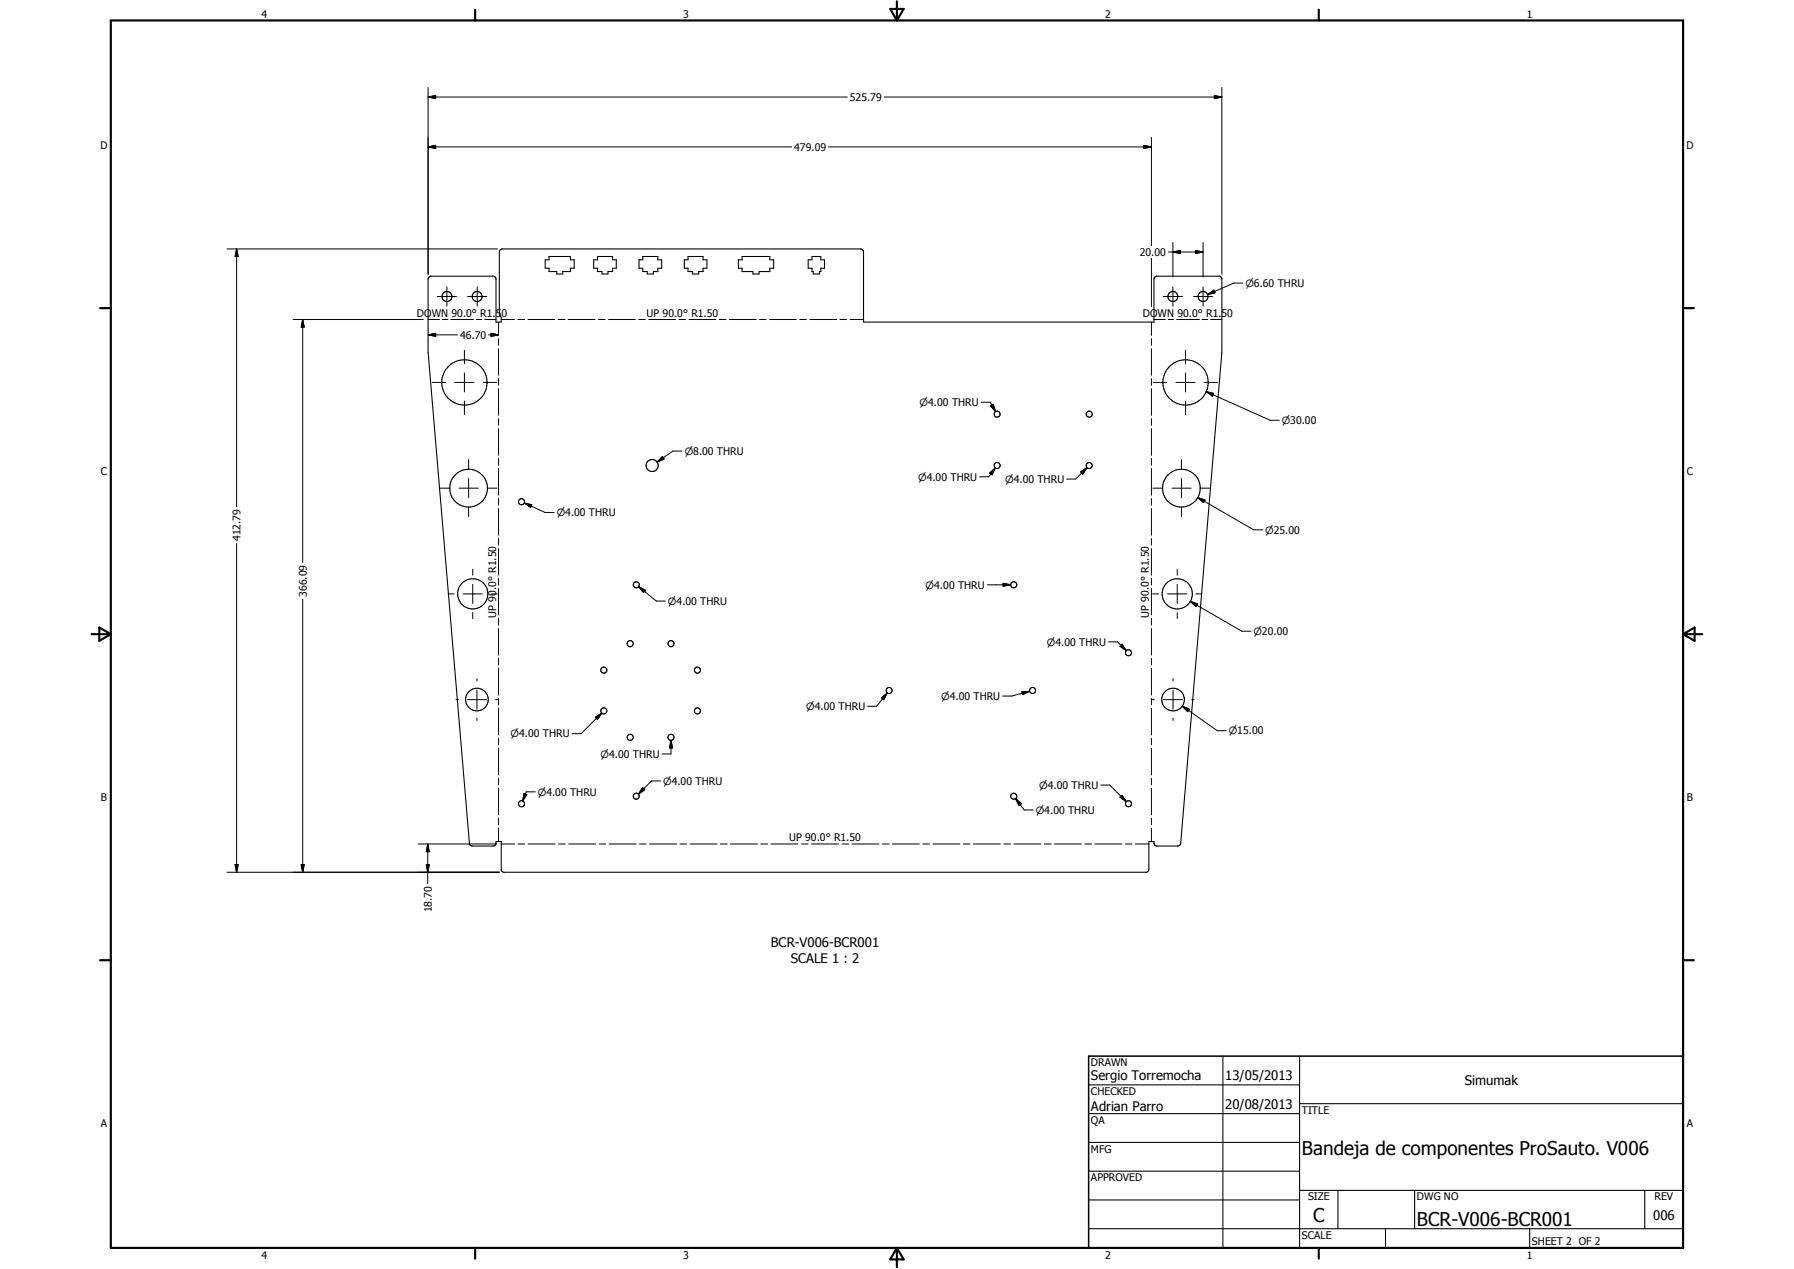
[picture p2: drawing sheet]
<svg xmlns="http://www.w3.org/2000/svg" width="594mm" height="420mm" viewBox="0 0 594 420" stroke-linecap="round" stroke-linejoin="round" font-family="sans-serif">
<g fill="none" stroke="#000" stroke-width=".35">
<path d="M142 91.8l.5-.4 21.2 .1 .5 .7v14.4h1.8v-1.7l-.7-.9v-20.6l.3-.6 .5-.3 118.8-.1 .7 .3 .4 .7v23.2h96.1v-14.1l.6-1 21.2-.1 .3 .3 .4 .5v24.4l-13.6 162.6-.3 .6-.7 .3h-6.9a1.12 1.12 0 0 1-1-1.5h-1.7v9.2l-.2 .7-.5 .3h-213l-.5-.3-.2-9.9h-1.8v1l-1 .5h-6.8l-.6-.2-.4-.7-13.6-162.6v-24.4zM180.5 86h1.3v-1.1h7.1v1.1h1.3v2.8h-1.3v1.1h-2.6v.8h-1.9v-.8h-2.6v-1.1h-1.3zM196.6 86h1.3v-1.1h5v1.1h1.2v2.8h-1.2v1.1h-1.6v.8h-2v-.8h-1.4v-1.1h-1.3zM211.6 86h1.2v-1.1h5v1.1h1.3v2.8h-1.3v1.1h-1.4v.8h-2.1v-.8h-1.5v-1.1h-1.2zM226.6 86h1.2v-1.1h5v1.1h1.3v2.8h-1.3v1.1h-1.5v.8h-1.9v-.8h-1.6v-1.1h-1.2zM244.5 86h1.2v-1.1h9.2v1.1h1.3v2.8h-1.3v1.1h-3.5v.8h-2.1v-.8h-3.6v-1.1h-1.2zM267.6 86h1.3v-1.1h2.9v1.1h1.2v2.8h-1.2v1.1h-.5v.8h-2v-.8h-.4v-1.1h-1.3zM360.5 359.2h69.9M405 349.7v63.5M430.4 349.7v63.5M360.5 368.7h69.9M360.5 378.2h69.9"/>
<path d="M430.4 365.4h127M360.5 387.8h69.9M360.5 397.3h69.9M430.4 394.1h127M443.1 394.1v12.7M468.5 394.1v12.7M544.7 394.1v12.7M360.5 406.8h196.9M458.8 406.8v6.4M506.6 406.8v6.4"/>
<circle cx="148" cy="98.2" r="1.65"/>
<circle cx="158" cy="98.2" r="1.66"/>
<circle cx="388.4" cy="98.2" r="1.65"/>
<circle cx="398.4" cy="98.2" r="1.66"/>
<circle cx="153.8" cy="126.6" r="7.5"/>
<circle cx="330.2" cy="137.1" r=".99"/>
<circle cx="360.7" cy="137.1" r="1"/>
<circle cx="392.6" cy="126.6" r="7.5"/>
<circle cx="215.9" cy="154.1" r="2"/>
<circle cx="330.2" cy="154.1" r="1.01"/>
<circle cx="360.7" cy="154.1" r="1.01"/>
<circle cx="155.2" cy="161.6" r="6.2"/>
<circle cx="172.7" cy="166.1" r="1"/>
<circle cx="391.2" cy="161.6" r="6.3"/>
<circle cx="156.6" cy="196.6" r="5"/>
<circle cx="210.7" cy="193.6" r="1"/>
<circle cx="335.7" cy="193.6" r="1.01"/>
<circle cx="389.8" cy="196.6" r="5"/>
<circle cx="208.7" cy="213.1" r="1.01"/>
<circle cx="222.2" cy="213.1" r="1"/>
<circle cx="373.7" cy="216.1" r=".99"/>
<circle cx="157.9" cy="231.6" r="3.8"/>
<circle cx="200" cy="235.4" r="1.02"/>
<circle cx="200" cy="221.9" r="1"/>
<circle cx="230.9" cy="235.4" r="1"/>
<circle cx="230.9" cy="221.9" r="1"/>
<circle cx="294.4" cy="228.6" r="1"/>
<circle cx="341.9" cy="228.6" r="1"/>
<circle cx="388.4" cy="231.6" r="3.7"/>
<circle cx="208.7" cy="244.1" r="1.01"/>
<circle cx="222.2" cy="244.1" r="1"/>
<circle cx="172.7" cy="266.1" r="1.01"/>
<circle cx="210.7" cy="263.6" r="1"/>
<circle cx="335.7" cy="263.6" r="1.01"/>
<circle cx="373.7" cy="266.1" r="1"/>
</g>
<g fill="none" stroke="#000" stroke-width=".33">
<path d="M141.8 32.1l2.5-.5v1zM141.8 32.1h138.8M141.8 29v61.8M292.8 32.1h111.8M402.1 31.6l2.5 .5-2.5 .5zM404.6 29v61.8M141.8 48.6l2.5-.5v1zM141.8 48.6h120.4M274.4 48.6h106.9M378.8 48.1l2.5 .5-2.5 .5zM381.3 45.5v35.8M75.2 82.4h89.6"/>
<path d="M78.4 82.4l.5 2.5h-1.1zM78.4 82.4v85.4M144.8 98.2h6.4M148 95v6.3M154.8 98.2h6.4M158 95v6.3M381.3 85.6v15.9M385.2 98.2h6.4M386.9 83.4h11.5M388.4 83.4l2.5-.5v1zM388.4 80.3v11.4M388.4 95v6.3"/>
<path d="M395.2 98.2h6.4M395.9 82.9l2.5 .5-2.5 .5zM398.4 80.3v11.4M398.4 95v6.3M399.9 97.5l2.1-1.4 .4 .8zM411.6 93.7h-3l-8.7 3.8M97.1 105.8h43.1M100.2 105.8l.5 2.5h-1zM100.2 105.8v80.4M141.8 110.9l2.5-.5v1zM141.8 105.8h3.7M141.8 110.9h9.7"/>
<path d="M146.4 105.8h1.9M149.3 105.8h7.5M153.8 116v4.4M157.7 105.8h1.8M160.5 105.8h3.7M161.8 110.9h3.3M162.6 110.4l2.5 .5-2.5 .5zM165.1 106.6v4.4M165.1 112.1v2.2M165.1 115.4v8.8M166 105.8h4.4M171.5 105.8h2.2"/>
<path d="M174.8 105.8h8.9M184.8 105.8h2.3M188.2 105.8h8.9M198.2 105.8h2.2M201.5 105.8h8.9M211.5 105.8h2.2M214.8 105.8h8.9M224.8 105.8h2.2M228.2 105.8h8.9M238.2 105.8h2.2M241.5 105.8h8.9M251.5 105.8h2.2"/>
<path d="M254.8 105.8h8.9M264.8 105.8h2.2M268.2 105.8h8.9M278.2 105.8h2.2M281.5 105.8h4.5M381.3 106.6v4.4M381.3 112.1v2.2M381.3 115.4v8.8M382.1 105.8h3.8M386.8 105.8h1.9M389.6 105.8h7.6M392.6 116v4.4"/>
<path d="M398.1 105.8h1.9M400.9 105.8h3.7M143.1 126.6h4.5M150.6 126.6h6.4M153.8 123.4v6.4M153.8 132.8v4.5M160 126.6h4.5M165.1 125.3v2.3M165.1 128.7v8.8M165.1 138.6v2.2M324.9 133.2h3l1.8 3.1M328 134.4l.9-.5 .8 2.4z"/>
<path d="M381.3 125.3v2.3M381.3 128.7v8.8M381.3 138.6v2.2M381.9 126.6h4.5M389.4 126.6h6.4M392.6 123.4v6.4M392.6 132.8v4.5M398.8 126.6h4.5M399.5 129.7l2.4 .6-.4 .9zM399.5 129.7l21.1 9.4h3M155.2 152.2v3.2M155.2 158.5v6.3"/>
<path d="M165.1 141.9v8.8M165.1 151.8v2.3M165.1 155.1v8.9M219.4 151.2l.5 .8-2.3 1zM225.9 149.4h-3.1l-5.2 3.6M327.7 156.6l1.9-1.7-1.1 2.3zM329.6 154.9l-2.2 3h-3M357.8 156.3l2.2-1.5-1.4 2.2zM360 154.8l-3.8 3.8h-3M381.3 141.9v8.8M381.3 151.8v2.3M381.3 155.1v8.9"/>
<path d="M391.2 152.2v3.2M391.2 158.5v6.3M78.4 180v108.8M145.7 161.6h3.3M152 161.6h6.4M155.2 167.8v3.3M161.3 161.6h3.3M165.1 165.1v2.2M165.1 168.4v8.8M165.1 178.3v2.2M173.6 166.5l2.5 .6-.4 .9zM173.6 166.5l6.9 3.2h3"/>
<path d="M381.3 165.1v2.2M381.3 168.4v8.8M381.3 178.3v2.2M381.8 161.6h3.3M388.1 161.6h6.3M391.2 167.8v3.3M396.7 164.8l2.4 .8-.5 .8zM396.7 164.8l18.5 10.6h3M397.4 161.6h3.2M100.2 198.4v90.4M148.4 196.6h2M153.4 196.6h6.3"/>
<path d="M156.5 188.5v2M156.5 193.5v6.3M162.7 196.6h2M165.1 181.6v8.8M165.1 191.5v2.2M165.1 194.8v8.8M211.5 194.2l2.2 1.3-.6 .7zM211.5 194.2l5.8 4.8h3M326.9 193.6h7.8M332.2 193.1l2.5 .5-2.5 .5zM381.3 181.6v8.8M381.3 191.5v2.2"/>
<path d="M381.3 194.8v8.8M381.7 196.6h2M386.7 196.6h6.3M389.8 188.5v2M389.8 193.5v6.3M394.2 199.1l2.4 .8-.5 .9zM394.2 199.1l17 9.9h3.1M396 196.6h2M156.5 202.8v2M165.1 204.8v2.2M165.1 208.1v8.8M165.1 218v2.2"/>
<path d="M367.1 212.5h3l2.9 2.9M371.6 213.3l1.4 2.1-2.1-1.4zM381.3 204.8v2.2M381.3 208.1v8.8M381.3 218v2.2M389.8 202.8v2M151 231.6h.8M154.8 231.6h6.3M157.9 224.7v.8M157.9 228.5v6.3M157.9 237.8v.7M164.1 231.6h.7"/>
<path d="M165.1 221.3v8.8M165.1 231.2v2.2M165.1 234.5v8.8M197.1 237.5l2.2-1.4-1.4 2.1zM199.3 236.1l-6.9 6.8h-3M291.9 231.1l1.9-1.7-1.2 2.3zM293.8 229.4l-3.5 4.4h-3M338.4 229l2.5-.1-2.2 1.1zM340.9 228.9l-5.9 1.6h-3M381.3 221.3v8.8M381.3 231.2v2.2M381.3 234.5v8.8"/>
<path d="M381.5 231.6h.8M385.3 231.6h6.3M388.4 224.7v.8M388.4 228.5v6.3M388.4 237.8v.7M391.5 233.8l2.4 1-.6 .8zM391.5 233.8l11.6 8.1h3M394.6 231.6h.8M165.1 244.4v2.2M165.1 247.8v8.8M165.1 257.7v2.2M218.7 258.6h-3l-4.3 4.3"/>
<path d="M222.2 245.1l.5 2.5h-1zM222.2 245.1v4.5h-3M364.5 259.9h3l5.5 5.5M381.3 244.4v2.2M381.3 247.8v8.8M381.3 257.7v2.2M138.5 279.4h25.9M141.6 279.4l.5 2.6h-.9zM141.6 279.4v13.2M165.1 261v8.8M165.1 270.9v2.2M165.1 274.2v4.4"/>
<path d="M166 279.4h4.4M171.5 279.4h2.3M173.5 262.7l.9 .4-1.3 2.1zM174.9 279.4h8.9M177.2 262.2h-3l-1.1 3M184.9 279.4h2.3M188.3 279.4h8.9M198.4 279.4h2.2M201.7 279.4h8.9M211.7 279.4h2.3M212.8 260.8l.7 .7-2.1 1.4zM215.1 279.4h9"/>
<path d="M225.2 279.4h2.2M228.5 279.4h8.9M238.5 279.4h2.3M241.9 279.4h9M252 279.4h2.2M255.3 279.4h8.9M265.4 279.4h2.2M268.7 279.4h9M278.8 279.4h2.2M282.1 279.4h9M292.2 279.4h2.2M295.6 279.4h8.9"/>
<path d="M305.6 279.4h2.2M308.9 279.4h9M319 279.4h2.2M322.4 279.4h8.9M332.4 279.4h2.2M335.7 279.4h9M336.3 264.4l1.9 1.7-.8 .6zM336.3 264.4l2.9 3.8h3M345.8 279.4h2.3M349.2 279.4h8.9M359.2 279.4h2.3M362.5 279.4h9"/>
<path d="M370.9 264l.7-.7 1.4 2.1zM372.6 279.4h2.3M376 279.4h4.4M381.3 261v8.8M381.3 270.9v2.2M381.3 274.2v4.4M75.2 288.8h90.1M77.8 286.3h1.1l-.5 2.5zM99.7 286.3h1l-.5 2.5zM141.2 286.3h.9l-.5 2.5z"/>
</g>
<g fill="none" stroke="#000" stroke-width=".71">
<path d="M36.7 6.8h520.7v406.4h-520.7zM157.3 3.2v3.6M294.8 3h4.4l-2.2 3.8zM297 .4v6.4M436.7 3.2v3.6M33.1 102h3.6M557.4 102h3.5M30.3 210h6.4M32.9 207.8l3.8 2.2-3.8 2.2zM557.4 210h6.3M557.4 210l3.8-2.2v4.4zM33.1 317.9h3.6"/>
<path d="M557.4 317.9h3.5M157.3 413.2v3.5M297 413.2v6.3M297 413.2l2.2 3.8h-4.4zM436.7 413.2v3.5"/>
</g>
<path d="M360.5 349.7h196.9v63.5h-196.9z" fill="none" stroke="#000" stroke-width=".51"/>
<g fill="#000">
<path d="M141.8 32.1l2.5-.5v1zM402.1 31.6l2.5 .5-2.5 .5zM141.8 48.6l2.5-.5v1zM378.8 48.1l2.5 .5-2.5 .5zM78.4 82.4l.5 2.5h-1.1zM388.4 83.4l2.5-.5v1zM395.9 82.9l2.5 .5-2.5 .5zM399.9 97.5l2.1-1.4 .4 .8zM100.2 105.8l.5 2.5h-1zM141.8 110.9l2.5-.5v1zM162.6 110.4l2.5 .5-2.5 .5zM328 134.4l.9-.5 .8 2.4z"/>
<path d="M399.5 129.7l2.4 .6-.4 .9zM219.4 151.2l.5 .8-2.3 1zM327.7 156.6l1.9-1.7-1.1 2.3zM357.8 156.3l2.2-1.5-1.4 2.2zM173.6 166.5l2.5 .6-.4 .9zM396.7 164.8l2.4 .8-.5 .8zM211.5 194.2l2.2 1.3-.6 .7zM332.2 193.1l2.5 .5-2.5 .5zM394.2 199.1l2.4 .8-.5 .9zM371.6 213.3l1.4 2.1-2.1-1.4zM197.1 237.5l2.2-1.4-1.4 2.1zM291.9 231.1l1.9-1.7-1.2 2.3z"/>
<path d="M338.4 229l2.5-.1-2.2 1.1zM391.5 233.8l2.4 1-.6 .8zM222.2 245.1l.5 2.5h-1zM173.5 262.7l.9 .4-1.3 2.1zM212.8 260.8l.7 .7-2.1 1.4zM336.3 264.4l1.9 1.7-.8 .6zM370.9 264l.7-.7 1.4 2.1zM77.8 286.3h1.1l-.5 2.5zM99.7 286.3h1l-.5 2.5zM141.2 286.3h.9l-.5 2.5zM141.6 279.4l.5 2.6h-.9z"/>
</g>
<g font-size="6.3">
<text x="431.1" y="382.6">Bandeja de componentes ProSauto. V006</text>
<text x="434.8" y="404.7">C</text>
<text x="469.2" y="406">BCR-V006-BCR001</text>
</g>
<g font-size="4.4">
<text x="255.3" y="313.6">BCR-V006-BCR001</text>
<text x="261.9" y="318.8">SCALE 1 : 2</text>
<text x="361.3" y="357.5">Sergio Torremocha</text>
<text x="405.7" y="357.7">13/05/2013</text>
<text x="485" y="359.2">Simumak</text>
<text x="361.3" y="367.9">Adrian Parro</text>
<text x="405.7" y="367.2">20/08/2013</text>
<text x="547.4" y="403.9">006</text>
</g>
<g font-size="3.5">
<text x="86.6" y="5.8">4</text>
<text x="226.3" y="5.8">3</text>
<text x="365.9" y="5.8">2</text>
<text x="505.6" y="5.8">1</text>
<text x="281.4" y="33.4">525.79</text>
<text x="33.3" y="49.4">D</text>
<text x="263" y="50">479.09</text>
<text x="558.5" y="49.4">D</text>
<text x="377.4" y="84.8">20.00</text>
<text x="138.1" y="104.9">DOWN 90.0° R1.50</text>
<text x="214.1" y="104.9">UP 90.0° R1.50</text>
<text x="378.5" y="104.9">DOWN 90.0° R1.50</text>
<text x="152.4" y="112.2">46.70</text>
<text x="33.4" y="157.3">C</text>
<text x="558.6" y="157.3">C</text>
<text x="79.7" y="179.2" transform="rotate(-90 79.7 179.2)">412.79</text>
<text x="101.6" y="197.6" transform="rotate(-90 101.6 197.6)">366.09</text>
<text x="164.3" y="204.6" transform="rotate(-90 164.3 204.6)">UP 90.0° R1.50</text>
<text x="380.4" y="204.6" transform="rotate(-90 380.4 204.6)">UP 90.0° R1.50</text>
<text x="33.4" y="265.2">B</text>
<text x="558.6" y="265.2">B</text>
<text x="261.4" y="278.6">UP 90.0° R1.50</text>
<text x="143" y="302.1" transform="rotate(-90 143 302.1)">18.70</text>
<text x="361.3" y="353">DRAWN</text>
<text x="361.3" y="362.5">CHECKED</text>
<text x="431.1" y="368.7">TITLE</text>
<text x="33.4" y="373.2">A</text>
<text x="361.3" y="372.1">QA</text>
<text x="558.6" y="373.2">A</text>
<text x="361.3" y="381.6">MFG</text>
<text x="361.3" y="391.1">APPROVED</text>
<text x="433.1" y="397.5">SIZE</text>
<text x="469.2" y="397.5">DWG NO</text>
<text x="547.9" y="397.4">REV</text>
<text x="431.1" y="410.2">SCALE</text>
<text x="507.3" y="412.3">SHEET 2 OF 2</text>
<text x="86.6" y="416.7">4</text>
<text x="226.3" y="416.7">3</text>
<text x="365.9" y="416.7">2</text>
<text x="505.6" y="416.7">1</text>
</g>
<g font-size="3.3">
<text x="412.4" y="95">n6.60 THRU</text>
<text x="304.5" y="134.5">n4.00 THRU</text>
<text x="424.4" y="140.4">n30.00</text>
<text x="226.7" y="150.7">n8.00 THRU</text>
<text x="304" y="159.2">n4.00 THRU</text>
<text x="332.9" y="159.9">n4.00 THRU</text>
<text x="184.4" y="171">n4.00 THRU</text>
<text x="419" y="176.7">n25.00</text>
<text x="306.5" y="194.9">n4.00 THRU</text>
<text x="221.2" y="200.3">n4.00 THRU</text>
<text x="346.7" y="213.8">n4.00 THRU</text>
<text x="415.1" y="210.2">n20.00</text>
<text x="311.7" y="231.7">n4.00 THRU</text>
<text x="267" y="235.1">n4.00 THRU</text>
<text x="169.1" y="244.2">n4.00 THRU</text>
<text x="406.9" y="243.2">n15.00</text>
<text x="198.8" y="250.9">n4.00 THRU</text>
<text x="178.1" y="263.4">n4.00 THRU</text>
<text x="219.6" y="259.8">n4.00 THRU</text>
<text x="344.1" y="261.2">n4.00 THRU</text>
<text x="343" y="269.5">n4.00 THRU</text>
</g>
</svg>
